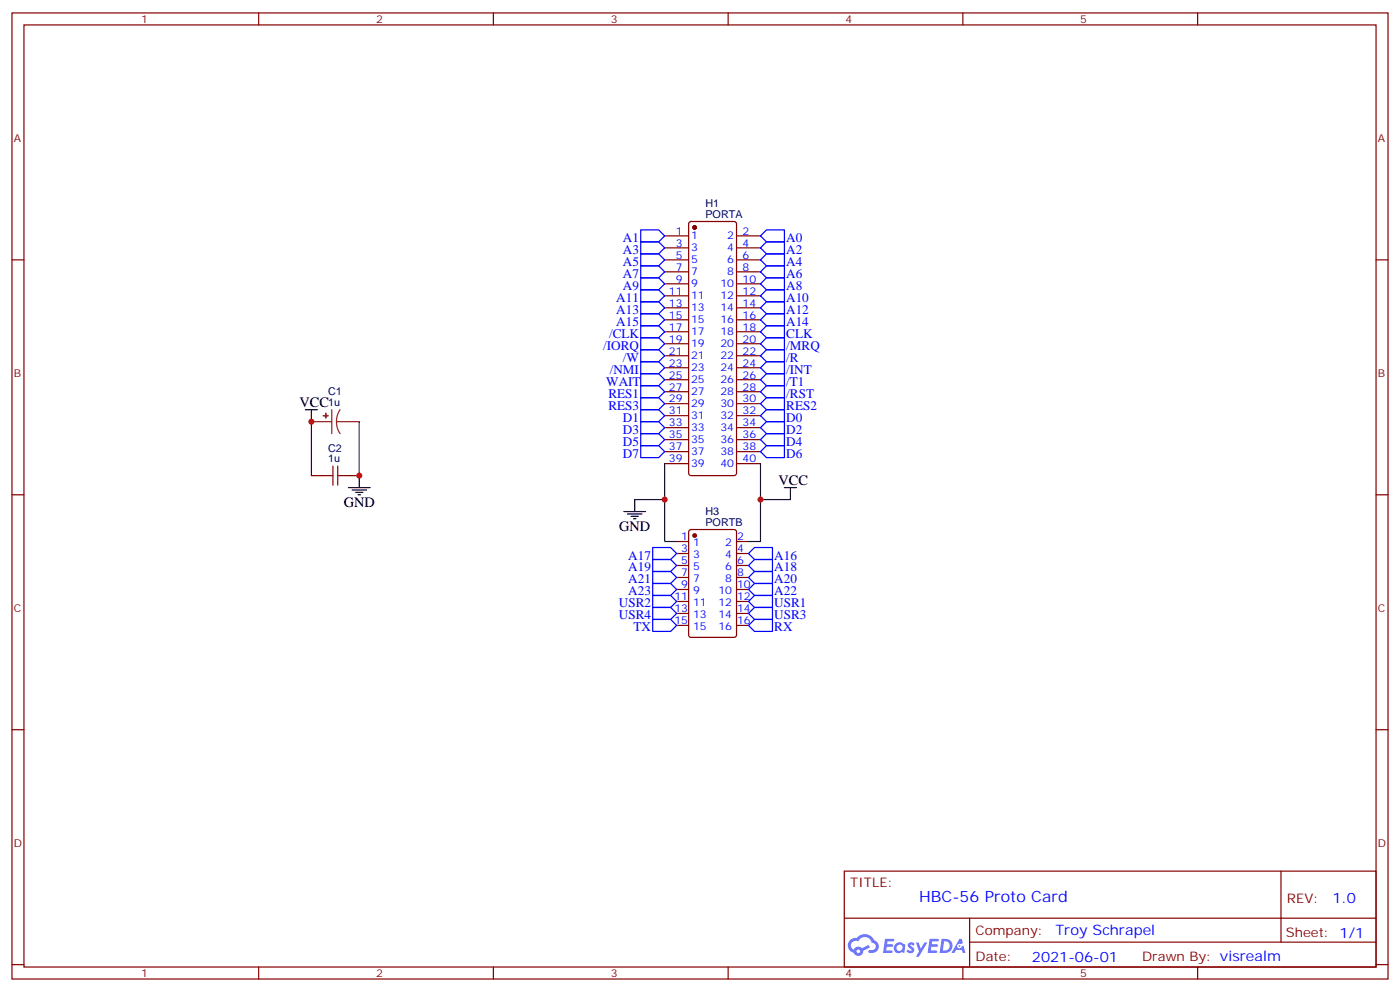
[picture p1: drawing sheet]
<svg xmlns="http://www.w3.org/2000/svg" width="412mm" height="292mm" viewBox="0 0 412 292" stroke-linecap="round" stroke-linejoin="round" font-family="sans-serif">
<g fill="none" stroke="#870000" stroke-width=".35">
<path d="M3.5 3.8h405.4v284.3h-405.4zM7.1 7.3h398.2v277.3h-398.2zM76.2 3.8v3.5M145.3 3.8v3.5M214.5 3.8v3.5M283.6 3.8v3.5M352.8 3.8v3.5M3.5 76.5h3.6M405.3 76.5h3.6M3.5 145.6h3.6M405.3 145.6h3.6M3.5 214.8h3.6"/>
<path d="M405.3 214.8h3.6M248.7 256.4h156.6v28.2h-156.6zM377.3 256.4v20.9M248.7 270.2h156.5M285.6 277.3h119.6M285.6 270.2v14.2M3.5 283.9h3.6M76.2 284.6v3.5M145.3 284.6v3.5M214.5 284.6v3.5M283.6 284.6v3.5M352.8 284.6v3.5"/>
<path d="M405.3 283.9h3.6"/>
</g>
<g fill="#5487ff">
<path d="M267.7 277.6a1.22 1.22 0 0 1 1.7 .2l-.4 .6a.47 .47 0 0 0-.3-.4 .47 .47 0 0 0-.5 .2l.1 .2a1.14 1.14 0 0 1 .8 1.8 1.14 1.14 0 0 1-1.9 0l-.2-.2 .5-.6 .7 .5a.29 .29 0 0 0 .3-.3 .29 .29 0 0 0-.2-.3 1.04 1.04 0 0 1-.6-1.7z"/>
<path d="M260.7 276.3h2.4l.3 .2-.2 .5-1.8 .1-.1 .8h1.5l.3 .4-.3 .4h-1.6l-.2 1.1h1.7l.2 .3-.2 .3-2.6 .1z"/>
<path d="M273.8 276.3h2.4l.3 .2-.1 .5-1.8 .1-.2 .8h1.6l.3 .4-.4 .4h-1.6l-.1 1.1h1.7l.2 .3-.2 .3-2.6 .1z"/>
<path d="M282.6 276.3h.7l.3 1.3-.6 .3a.69 .69 0 0 0-1 .3 .69 .69 0 0 0 .4 .9 .69 .69 0 0 0 .9-.6l.5-.2 .6 2.2h-.8l-.2-.9h-1.8l-.5 .9h-.8z"/>
<path d="M269.8 277.4h.8l.6 1.8 1.1-1.8h.9l-2.6 4.2h-.8l.9-1.5z"/>
<path d="M277.4 276.3l-.6 4.2h1.3a2.11 2.11 0 0 0 2.5-2.1 2.11 2.11 0 0 0-2.5-2.1zM278.1 277.1a1.39 1.39 0 0 1 1.7 1.4 1.39 1.39 0 0 1-1.8 1.3h-.3z"/>
<path d="M263.7 277.9a1.54 1.54 0 0 0-.1 2.2 1.54 1.54 0 0 0 2.2 .1l.6 .3 .3-2.3-.2-.3h-.4a1.49 1.49 0 0 0-2.4 0zM264 278.9a.94 .94 0 0 1 1.8 0 .94 .94 0 0 1-1.8 0z"/>
<path d="M250.4 276.7a2.18 2.18 0 0 0 1.1 3.7 1.44 1.44 0 0 0 1.6 .9 1.44 1.44 0 0 0 1.2-1.4l2-1.1-.5-.7-1.9 1a1.47 1.47 0 0 0-2.4 .4 1.39 1.39 0 0 1-.7-1.9 1.39 1.39 0 0 1 2-.5 2.12 2.12 0 0 1 2.2-1.3 2.12 2.12 0 0 1 1.9 1.7 1.14 1.14 0 0 1 1.1 1.4 1.14 1.14 0 0 1-1.7 .7 .43 .43 0 0 0-.5 .4 .43 .43 0 0 0 .4 .5 1.98 1.98 0 0 0 2.5-1.2 1.98 1.98 0 0 0-1.2-2.6 3.1 3.1 0 0 0-5.3-.6l-.9 .1zM252.3 280a.55 .55 0 0 1 1.1 0 .55 .55 0 0 1-1.1 0z"/>
<circle cx="282.6" cy="278.4" r=".26"/>
</g>
<path d="M91.7 124.1h6M97.7 120.6v7M99.1 124.1l.3 1.9 .8 1.6M99.1 124.1h6.7M100.2 120.6l-.8 1.7-.3 1.8" fill="none" stroke="#8c2424" stroke-width=".35"/>
<g fill="#8c2424" stroke="#8c2424" stroke-width=".35">
<path d="M96 121.6v1.4z"/>
<path d="M95.2 122.3l1.5 .1z"/>
</g>
<path d="M91.7 124.1v15.9M105.8 124.1v15.9M195.8 136.5v10.5h-8.8M224 136.5v10.5h8.8M195.8 147v12.4h3.5M224 147v12.4h-3.5" fill="none" stroke="#008700" stroke-width=".35"/>
<g fill="none" stroke="#000" stroke-width=".35">
<path d="M90 120.6h3.5M91.7 120.6v3.5M105.8 140v3.5M102.7 143.5h6.3M103.7 144.2h4.2M104.8 144.9h2.1M105.5 145.6h.7M183.8 150.6h6.3M184.9 151.3h4.2M185.9 152h2.1M186.6 152.7h.7M187 147v3.6"/>
<path d="M231.1 143.5h3.5M232.8 143.5v3.5"/>
</g>
<path d="M95.2 140h2.9M98.1 137.2v5.6M99.5 140h2.8M99.5 137.2v5.6" fill="none" stroke="#a10000" stroke-width=".35"/>
<g fill="none" stroke="#870000" stroke-width=".35">
<path d="M195.8 69.4h7M195.8 73h7M195.8 76.5h7M203.1 65.4l.5-.2h12.7l.5 .2 .2 .5v73.4l-.3 .5-.4 .2h-12.7l-.5-.3-.3-.4v-73.4zM217 69.4h7M217 73h7M217 76.5h7M195.8 80h7M195.8 83.5h7M195.8 87.1h7M195.8 90.6h7M195.8 94.1h7"/>
<path d="M195.8 97.6h7M217 80h7M217 83.5h7M217 87.1h7M217 90.6h7M217 94.1h7M217 97.6h7M195.8 101.2h7M195.8 104.7h7M195.8 108.2h7M195.8 111.8h7M195.8 115.3h7"/>
<path d="M195.8 118.8h7M217 101.2h7M217 104.7h7M217 108.2h7M217 111.8h7M217 115.3h7M217 118.8h7M91.7 140h3.5M102.3 140h3.5M195.8 122.3h7M195.8 125.9h7M195.8 129.4h7"/>
<path d="M195.8 132.9h7M195.8 136.5h7M217 122.3h7M217 125.9h7M217 129.4h7M217 132.9h7M217 136.5h7M199.3 159.4h3.5M203.1 156.1l.5-.2h12.7l.6 .4 .1 30.6-.5 .7h-12.9l-.7-.5-.1-30.5zM217 159.4h3.5M199.3 162.9h3.5M199.3 166.4h3.5"/>
<path d="M199.3 177h3.5M199.3 170h3.5M199.3 173.5h3.5M217 162.9h3.5M217 166.4h3.5M217 177h3.5M217 170h3.5M217 173.5h3.5M199.3 184.1h3.5M199.3 180.6h3.5M217 184.1h3.5M217 180.6h3.5"/>
</g>
<g fill="#870000" stroke="#870000" stroke-width=".35">
<circle cx="204.6" cy="67" r=".53"/>
<circle cx="204.6" cy="157.6" r=".53"/>
</g>
<g fill="none" stroke="#00f" stroke-width=".35">
<path d="M188.7 67.7h5.3l1.8 1.7-1.8 1.8h-5.3zM188.7 71.2h5.3l1.8 1.8-1.8 1.7h-5.3zM188.7 74.7h5.3l1.8 1.8-1.8 1.7h-5.3zM188.7 78.2h5.3l1.8 1.8-1.8 1.8h-5.3zM224 69.4l1.8-1.7h5.3v3.5h-5.3zM224 76.5l1.8-1.8h5.3v3.5h-5.3zM225.8 71.2h5.3v3.5h-5.3l-1.8-1.7zM225.8 78.2h5.3v3.6h-5.3l-1.8-1.8zM188.7 81.8h5.3l1.8 1.7-1.8 1.8h-5.3zM188.7 85.3h5.3l1.8 1.8-1.8 1.7h-5.3zM188.7 88.8h5.3l1.8 1.8-1.8 1.8h-5.3zM188.7 92.4h5.3l1.8 1.7-1.8 1.8h-5.3z"/>
<path d="M188.7 95.9h5.3l1.8 1.7-1.8 1.8h-5.3zM188.7 99.4h5.3l1.8 1.8-1.8 1.7h-5.3zM224 90.6l1.8-1.8h5.3v3.6h-5.3zM224 97.6l1.8-1.7h5.3v3.5h-5.3zM225.8 81.8h5.3v3.5h-5.3l-1.8-1.8zM225.8 85.3h5.3v3.5h-5.3l-1.8-1.7zM225.8 92.4h5.3v3.5h-5.3l-1.8-1.8zM188.7 102.9h5.3l1.8 1.8-1.8 1.8h-5.3zM188.7 106.5h5.3l1.8 1.7-1.8 1.8h-5.3zM188.7 110h5.3l1.8 1.8-1.8 1.7h-5.3zM188.7 113.5h5.3l1.8 1.8-1.8 1.8h-5.3zM188.7 117.1h5.3l1.8 1.7-1.8 1.8h-5.3z"/>
<path d="M224 101.2l1.8-1.8h5.3v3.5h-5.3zM224 108.2l1.8-1.7h5.3v3.5h-5.3zM224 115.3l1.8-1.8h5.3v3.6h-5.3zM225.8 102.9h5.3v3.6h-5.3l-1.8-1.8zM225.8 110h5.3v3.5h-5.3l-1.8-1.7zM225.8 117.1h5.3v3.5h-5.3l-1.8-1.8zM188.7 120.6h5.3l1.8 1.7-1.8 1.8h-5.3zM188.7 124.1h5.3l1.8 1.8-1.8 1.7h-5.3zM188.7 127.6h5.3l1.8 1.8-1.8 1.8h-5.3zM188.7 131.2h5.3l1.8 1.7-1.8 1.8h-5.3zM224 122.3l1.8-1.7h5.3v3.5h-5.3zM224 129.4l1.8-1.8h5.3v3.6h-5.3z"/>
<path d="M225.8 124.1h5.3v3.5h-5.3l-1.8-1.7zM225.8 131.2h5.3v3.5h-5.3l-1.8-1.8zM192.3 161.1h5.3l1.7 1.8-1.7 1.8h-5.3zM192.3 164.7h5.3l1.7 1.7-1.7 1.8h-5.3zM192.3 168.2h5.3l1.7 1.8-1.7 1.7h-5.3zM192.3 171.7h5.3l1.7 1.8-1.7 1.8h-5.3zM192.3 175.3h5.3l1.7 1.7-1.7 1.8h-5.3zM192.3 178.8h5.3l1.7 1.8-1.7 1.7h-5.3zM222.2 161.1h5.3v3.6h-5.3l-1.7-1.8zM222.2 164.7h5.3v3.5h-5.3l-1.7-1.8zM222.2 168.2h5.3v3.5h-5.3l-1.7-1.7zM222.2 171.7h5.3v3.6h-5.3l-1.7-1.8z"/>
<path d="M222.2 175.3h5.3v3.5h-5.3l-1.7-1.8zM222.2 178.8h5.3v3.5h-5.3l-1.7-1.7zM192.3 182.3h5.3l1.7 1.8-1.7 1.7h-5.3zM222.2 182.3h5.3v3.5h-5.3l-1.7-1.7z"/>
</g>
<g fill="#c00">
<circle cx="91.7" cy="124.1" r=".88"/>
<circle cx="105.8" cy="140" r=".88"/>
<circle cx="224" cy="147" r=".88"/>
<circle cx="195.8" cy="147" r=".88"/>
</g>
<text font-size="4.6" fill="#00f" x="270.8" y="265.4">HBC-56 Proto Card</text>
<g font-size="4.2">
<text x="88.2" y="119.9">VCC</text>
<text x="229.3" y="142.8">VCC</text>
<text x="101.2" y="149.2">GND</text>
<text x="182.4" y="156.2">GND</text>
</g>
<g font-size="4.2" fill="#00f">
<text x="392.5" y="265.7">1.0</text>
<text x="310.9" y="275.2">Troy Schrapel</text>
<text x="304" y="283">2021-06-01</text>
</g>
<g font-size="3.9" fill="#00f">
<text x="183.5" y="71.2">A1</text>
<text x="231.6" y="71.2">A0</text>
<text x="183.5" y="74.7">A3</text>
<text x="231.6" y="74.7">A2</text>
<text x="183.5" y="78.2">A5</text>
<text x="183.5" y="81.8">A7</text>
<text x="231.6" y="78.2">A4</text>
<text x="231.6" y="81.8">A6</text>
<text x="181.5" y="88.8">A11</text>
<text x="183.5" y="85.3">A9</text>
<text x="231.6" y="85.3">A8</text>
<text x="231.6" y="88.8">A10</text>
<text x="181.5" y="92.4">A13</text>
<text x="181.5" y="95.9">A15</text>
<text x="231.6" y="92.4">A12</text>
<text x="231.6" y="95.9">A14</text>
<text x="179.4" y="99.4">/CLK</text>
<text x="231.6" y="99.4">CLK</text>
<text x="177.7" y="102.9">/IORQ</text>
<text x="183.5" y="106.5">/W</text>
<text x="231.6" y="102.9">/MRQ</text>
<text x="231.6" y="106.5">/R</text>
<text x="178.6" y="113.5">WAIT</text>
<text x="179.6" y="110">/NMI</text>
<text x="231.6" y="110">/INT</text>
<text x="231.6" y="113.5">/T1</text>
<text x="179.2" y="117.1">RES1</text>
<text x="231.6" y="117.1">/RST</text>
<text x="179.2" y="120.6">RES3</text>
<text x="183.5" y="124.1">D1</text>
<text x="231.6" y="124.1">D0</text>
<text x="231.6" y="120.6">RES2</text>
<text x="183.5" y="127.6">D3</text>
<text x="183.5" y="131.2">D5</text>
<text x="231.6" y="127.6">D2</text>
<text x="231.6" y="131.2">D4</text>
<text x="183.5" y="134.7">D7</text>
<text x="231.6" y="134.7">D6</text>
<text x="185.1" y="164.7">A17</text>
<text x="228.1" y="164.7">A16</text>
<text x="185.1" y="168.2">A19</text>
<text x="185.1" y="171.7">A21</text>
<text x="228.1" y="168.2">A18</text>
<text x="228.1" y="171.7">A20</text>
<text x="182.3" y="178.8">USR2</text>
<text x="185.1" y="175.3">A23</text>
<text x="228.1" y="175.3">A22</text>
<text x="228.1" y="178.8">USR1</text>
<text x="182.3" y="182.3">USR4</text>
<text x="186.6" y="185.8">TX</text>
<text x="228.1" y="182.3">USR3</text>
<text x="228.1" y="185.8">RX</text>
</g>
<g font-size="3.9" fill="#800">
<text x="250.5" y="261">TITLE:</text>
<text x="379.1" y="265.7">REV:</text>
<text x="287.4" y="275.2">Company:</text>
<text x="378.7" y="275.8">Sheet: 1/1</text>
<text x="287.4" y="282.9">Date:</text>
<text x="336.4" y="282.9">Drawn By: visrealm</text>
</g>
<g font-size="3.2" fill="#800">
<text x="41.6" y="6.8">1</text>
<text x="110.8" y="6.8">2</text>
<text x="179.9" y="6.8">3</text>
<text x="249.1" y="6.8">4</text>
<text x="318.2" y="6.8">5</text>
<text x="4.1" y="41.9">A</text>
<text x="405.9" y="41.9">A</text>
<text x="4.1" y="111.1">B</text>
<text x="405.9" y="111.1">B</text>
<text x="4.1" y="180.2">C</text>
<text x="405.9" y="180.2">C</text>
<text x="4.1" y="249.3">D</text>
<text x="405.9" y="249.3">D</text>
<text x="41.6" y="287.6">1</text>
<text x="110.8" y="287.6">2</text>
<text x="179.9" y="287.6">3</text>
<text x="249.1" y="287.6">4</text>
<text x="318.2" y="287.6">5</text>
</g>
<g font-size="3.2" fill="#000080">
<text x="207.8" y="64.1">PORTA</text>
<text x="207.8" y="61">H1</text>
<text x="96.7" y="119.5">1u</text>
<text x="96.7" y="116.3">C1</text>
<text x="96.7" y="136.1">1u</text>
<text x="96.7" y="132.9">C2</text>
<text x="207.8" y="154.8">PORTB</text>
<text x="207.8" y="151.6">H3</text>
</g>
<g font-size="3.2" fill="#00f">
<text x="199.1" y="69.1">1</text>
<text x="203.6" y="70.5">1</text>
<text x="214.2" y="70.5">2</text>
<text x="218.7" y="69.1">2</text>
<text x="199.1" y="72.6">3</text>
<text x="199.1" y="76.1">5</text>
<text x="203.6" y="74">3</text>
<text x="203.6" y="77.5">5</text>
<text x="214.2" y="74">4</text>
<text x="214.2" y="77.5">6</text>
<text x="218.7" y="72.6">4</text>
<text x="218.7" y="76.1">6</text>
<text x="199.1" y="79.7">7</text>
<text x="199.1" y="83.2">9</text>
<text x="203.6" y="81.1">7</text>
<text x="214.2" y="81.1">8</text>
<text x="218.7" y="79.7">8</text>
<text x="218.7" y="83.2">10</text>
<text x="197.1" y="86.7">11</text>
<text x="203.6" y="84.6">9</text>
<text x="203.6" y="88.1">11</text>
<text x="212.2" y="84.6">10</text>
<text x="212.2" y="88.1">12</text>
<text x="218.7" y="86.7">12</text>
<text x="197.1" y="90.2">13</text>
<text x="197.1" y="93.8">15</text>
<text x="203.6" y="91.7">13</text>
<text x="203.6" y="95.2">15</text>
<text x="212.2" y="91.7">14</text>
<text x="212.2" y="95.2">16</text>
<text x="218.7" y="90.2">14</text>
<text x="218.7" y="93.8">16</text>
<text x="197.1" y="97.3">17</text>
<text x="197.1" y="100.8">19</text>
<text x="203.6" y="98.7">17</text>
<text x="212.2" y="98.7">18</text>
<text x="218.7" y="97.3">18</text>
<text x="218.7" y="100.8">20</text>
<text x="197.1" y="104.4">21</text>
<text x="197.1" y="107.9">23</text>
<text x="203.6" y="102.2">19</text>
<text x="203.6" y="105.8">21</text>
<text x="212.2" y="102.2">20</text>
<text x="212.2" y="105.8">22</text>
<text x="218.7" y="104.4">22</text>
<text x="218.7" y="107.9">24</text>
<text x="197.1" y="111.4">25</text>
<text x="203.6" y="109.3">23</text>
<text x="203.6" y="112.8">25</text>
<text x="212.2" y="109.3">24</text>
<text x="212.2" y="112.8">26</text>
<text x="218.7" y="111.4">26</text>
<text x="197.1" y="114.9">27</text>
<text x="197.1" y="118.5">29</text>
<text x="203.6" y="116.3">27</text>
<text x="203.6" y="119.9">29</text>
<text x="212.2" y="116.3">28</text>
<text x="212.2" y="119.9">30</text>
<text x="218.7" y="114.9">28</text>
<text x="218.7" y="118.5">30</text>
<text x="197.1" y="122">31</text>
<text x="197.1" y="125.5">33</text>
<text x="203.6" y="123.4">31</text>
<text x="212.2" y="123.4">32</text>
<text x="218.7" y="122">32</text>
<text x="218.7" y="125.5">34</text>
<text x="197.1" y="129">35</text>
<text x="203.6" y="126.9">33</text>
<text x="203.6" y="130.5">35</text>
<text x="212.2" y="126.9">34</text>
<text x="212.2" y="130.5">36</text>
<text x="218.7" y="129">36</text>
<text x="197.1" y="132.6">37</text>
<text x="197.1" y="136.1">39</text>
<text x="203.6" y="134">37</text>
<text x="203.6" y="137.5">39</text>
<text x="212.2" y="134">38</text>
<text x="212.2" y="137.5">40</text>
<text x="218.7" y="132.6">38</text>
<text x="218.7" y="136.1">40</text>
<text x="200.7" y="159">1</text>
<text x="204.2" y="160.8">1</text>
<text x="213.6" y="160.8">2</text>
<text x="217.1" y="159">2</text>
<text x="200.7" y="162.6">3</text>
<text x="200.7" y="166.1">5</text>
<text x="204.2" y="164.3">3</text>
<text x="204.2" y="167.9">5</text>
<text x="213.6" y="167.9">6</text>
<text x="213.6" y="164.3">4</text>
<text x="217.1" y="166.1">6</text>
<text x="217.1" y="162.6">4</text>
<text x="200.7" y="169.6">7</text>
<text x="200.7" y="173.1">9</text>
<text x="204.2" y="171.4">7</text>
<text x="213.6" y="171.4">8</text>
<text x="217.1" y="173.1">10</text>
<text x="217.1" y="169.6">8</text>
<text x="198.6" y="176.7">11</text>
<text x="204.2" y="174.9">9</text>
<text x="204.2" y="178.4">11</text>
<text x="211.6" y="178.4">12</text>
<text x="211.6" y="174.9">10</text>
<text x="217.1" y="176.7">12</text>
<text x="198.6" y="180.2">13</text>
<text x="198.6" y="183.7">15</text>
<text x="204.2" y="182">13</text>
<text x="204.2" y="185.5">15</text>
<text x="211.6" y="185.5">16</text>
<text x="211.6" y="182">14</text>
<text x="217.1" y="183.7">16</text>
<text x="217.1" y="180.2">14</text>
</g>
</svg>
